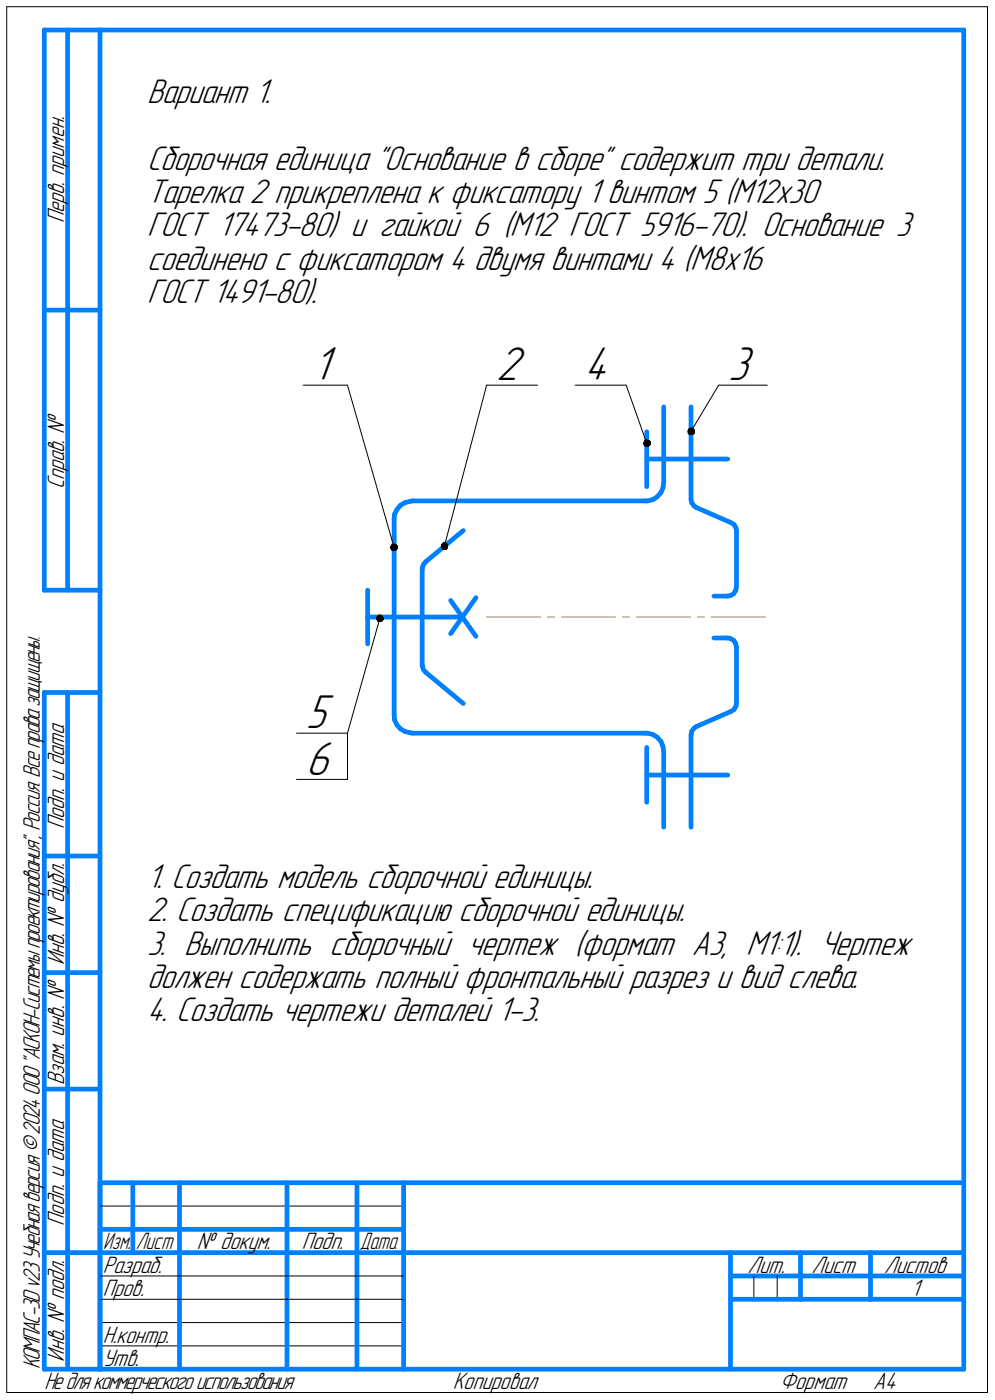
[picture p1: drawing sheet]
<svg xmlns="http://www.w3.org/2000/svg" width="213mm" height="300mm" viewBox="0 0 213 300" stroke-linecap="round" stroke-linejoin="round" font-family="sans-serif">
<g fill="none" stroke="#000" stroke-width=".21">
<path d="M1.4 1.4h210.1zM1.4 1.4v297zM211.5 1.4v297zM64.9 82.5h9.5zM74.4 82.5l10 34.8zM104.2 82.5l-9 34.6zM104.2 82.5h10.9zM123.2 82.5h10.9zM134.1 82.5l4.4 12.5zM153.9 82.5l-5.9 10zM153.9 82.5h10.4zM81.4 132.5l-7 24.6z"/>
<path d="M63.5 157.1h10.9zM74.4 157.1v9.9zM63.5 167h10.9zM21.4 258.5h65zM21.4 273.5h17zM21.4 278.5h17zM38.4 273.5h23.1zM38.4 278.5h23.1zM61.5 273.5h15zM61.5 278.5h15zM76.5 273.5h9.9zM76.5 278.5h9.9z"/>
<path d="M161.5 273.5v5zM166.5 273.5v5zM1.4 298.4h210.1zM21.4 283.5h65zM21.4 288.5h65z"/>
</g>
<g fill="none" stroke="#0080ff" stroke-width="1">
<path d="M9.5 6.4v120.1zM9.5 6.4h11.9zM14.5 6.4v120.1zM21.4 6.4h185zM21.4 6.4v287.1zM206.4 6.4v287.1zM9.5 66.5h11.9zM138.5 92.5v11.8zM138.5 98.4h17.4zM142.2 87.2v16.3zM148 87.2v19.8zM84.4 111.3v20.9z"/>
<path d="M84.5 110.2l-.1 1.1zM85 109.2l-.5 1zM85.8 108.3l-.8 .9zM85.8 108.3l1-.6zM86.8 107.7l1.1-.3zM87.9 107.4h.4zM88.3 107.4h49.9zM138.2 107.4h.5zM138.7 107.4l1.1-.3zM139.8 107.1l.9-.6zM141.6 105.6l-.9 .9zM142 104.6l-.4 1z"/>
<path d="M142.2 103.5l-.2 1.1zM148 107l.2 .8zM148.2 107.8l.5 .7zM148.7 108.5l.5 .3zM149.2 108.8l7.3 3.2zM156.5 112l.7 .4zM157.2 112.4l.4 .8zM157.6 113.2l.1 .6zM157.7 113.8v12zM9.5 126.5h11.9zM78.7 132.2h20.3zM78.7 126.5v6z"/>
<path d="M78.7 132v6zM84.4 132.2v21zM90.4 121.9v10.6zM90.4 121.8v.1zM90.4 132v10.6zM90.7 121l-.3 .8zM91.2 120.4l8-6.7zM91.2 120.4l-.5 .6zM96.5 128.7l5.4 7.7zM101.9 128.1l-5.4 7.7zM152.9 127.8h2.9zM152.9 136.7h2.9z"/>
<path d="M155.8 127.8l.6-.1zM155.8 136.7l.6 .1zM156.4 127.7l.7-.4zM156.4 136.8l.7 .4zM157.1 137.2l.5 .7zM157.6 126.6l-.5 .7zM157.6 137.9l.1 .8zM157.7 125.8l-.1 .8zM157.7 138.7v12zM9.5 148.4v145.1zM9.5 148.4h11.9zM14.5 148.4v145.1z"/>
<path d="M84.4 153.2l.1 1.1zM84.5 154.3l.5 1.1zM85 155.4l.8 .8zM85.8 156.2l1 .6zM86.8 156.8l1.1 .3zM87.9 157.1h.4zM88.3 157.1h49.9zM90.4 142.7l.3 .8zM90.4 142.6v.1zM90.7 143.5l.5 .6zM91.2 144.1l8 6.7zM138.2 157.1h.5z"/>
<path d="M138.7 157.1l1.1 .3zM139.8 157.4l.9 .6zM140.7 158l.9 .9zM141.6 158.9l.4 1zM142 159.9l.2 1.2zM148 157.5v19.8zM148.2 156.7l-.2 .8zM148.7 156l-.5 .7zM148.7 156l.5-.3zM149.2 155.7l7.3-3.2zM156.5 152.5l.7-.4zM157.6 151.3l-.4 .8z"/>
<path d="M157.7 150.7l-.1 .6zM138.5 160.2v11.8zM138.5 166.1h17.4zM142.2 161.1v16.2zM9.5 183.5h11.9zM9.5 208.4h11.9zM9.5 233.4h11.9zM21.4 253.5h185zM21.4 253.5v40zM28.4 253.5v15zM38.4 253.5v25zM61.5 253.5v25z"/>
<path d="M76.5 253.5v25zM86.4 253.5v40zM9.5 268.5h11.9zM21.4 263.5h7zM21.4 268.5h7zM28.4 263.5h10zM28.4 268.5h10zM38.4 278.5v15zM38.4 263.5h23.1zM38.4 268.5h23.1zM61.5 278.5v15zM61.5 263.5h15z"/>
<path d="M61.5 268.5h15zM76.5 278.5v15zM76.5 263.5h9.9zM76.5 268.5h9.9zM86.4 268.5h120zM156.5 268.5v25zM156.5 273.5h14.9zM156.5 278.5h5zM161.5 278.5h5zM166.5 278.5h4.9zM171.4 268.5v10zM171.4 273.5h35z"/>
<path d="M171.4 278.5h15zM186.4 268.5v10zM186.4 278.5h20zM9.5 293.5h11.9zM21.4 293.5h185z"/>
</g>
<path d="M104.2 132.2h11.6zM117.3 132.2h1.5zM120.3 132.2h11.5zM133.3 132.2h1.5zM136.3 132.2h11.6zM149.4 132.2h1.5zM152.3 132.2h11.6z" fill="none" stroke="#ff8000" stroke-width=".21"/>
<g fill="#fff" stroke="#fff" stroke-width=".21">
<path d="M67 73.7h5.5zM67 73.8h5.5zM67 73.9h5.5zM67 74h5.5zM67 74.1h5.5zM67 74.2h5.5zM67 74.3h5.5zM67 74.3h5.5zM67 74.4h5.5zM67 74.5h5.5zM67 74.6h5.5zM67 74.7h5.5zM67 74.8h5.5zM67 74.8h5.5zM67 74.9h5.5zM67 75h5.5zM67 75.1h5.5zM67 75.2h5.5zM67 75.3h5.5zM67 75.4h5.5zM67 75.4h5.5zM67 75.5h5.5zM67 75.6h5.5zM67 75.7h5.5zM67 75.8h5.5zM67 75.9h5.5zM67 75.9h5.5zM67 76h5.5zM67 76.1h5.5zM67 76.2h5.5zM67 76.3h5.5zM67 76.4h5.5zM67 76.5h5.5zM67 76.5h5.5zM67 76.6h5.5zM67 76.7h5.5zM67 76.8h5.5zM67 76.9h5.5zM67 77h5.5zM67 77h5.5zM67 77.1h5.5zM67 77.2h5.5zM67 77.3h5.5zM67 77.4h5.5zM67 77.5h5.5zM67 77.6h5.5zM67 77.6h5.5zM67 77.7h5.5zM67 77.8h5.5zM67 77.9h5.5zM67 78h5.5zM67 78.1h5.5zM67 78.1h5.5zM67 78.2h5.5zM67 78.3h5.5zM67 78.4h5.5zM67 78.5h5.5zM67 78.6h5.5zM67 78.7h5.5zM67 78.7h5.5zM67 78.8h5.5zM67 78.9h5.5zM67 79h5.5zM67 79.1h5.5zM67 79.2h5.5zM67 79.2h5.5zM67 79.3h5.5zM67 79.4h5.5zM67 79.5h5.5zM67 79.6h5.5zM67 79.7h5.5zM67 79.8h5.5zM67 79.8h5.5zM67 79.9h5.5zM67 80h5.5zM67 80.1h5.5zM67 80.2h5.5zM67 80.3h5.5zM67 80.3h5.5zM67 80.4h5.5zM67 80.5h5.5zM67 80.6h5.5zM67 80.7h5.5zM67 80.8h5.5zM67 80.9h5.5zM67 80.9h5.5zM67 81h5.5zM67 81.1h5.5zM67 81.2h5.5zM67 81.3h5.5zM67 81.4h5.5zM67 81.4h5.5zM67 81.5h5.5zM67 81.6h5.5zM67 81.7h5.5zM67 81.8h5.5zM67 81.9h5.5zM67 82h5.5zM67 82h5.5zM67 82.1h5.5zM67 82.2h5.5zM67 82.3h5.5zM67 82.4h5.5zM67 82.5h5.5zM67 82.5h5.5zM67 82.6h5.5zM67 82.7h5.5zM67 82.8h5.5zM67 82.9h5.5zM67 83h5.5zM67 83.1h5.5zM67 83.1h5.5zM67 83.2h5.5zM67 83.3h5.5zM67 83.4h5.5zM67 83.5h5.5zM67 83.6h5.5z"/>
<path d="M106.3 73.7h6.9zM106.3 73.8h6.9zM106.3 73.9h6.9zM106.3 74h6.9zM106.3 74.1h6.9zM106.3 74.2h6.9zM106.3 74.3h6.9zM106.3 74.3h6.9zM106.3 74.4h6.9zM106.3 74.5h6.9zM106.3 74.6h6.9zM106.3 74.7h6.9zM106.3 74.8h6.9zM106.3 74.8h6.9zM106.3 74.9h6.9zM106.3 75h6.9zM106.3 75.1h6.9zM106.3 75.2h6.9zM106.3 75.3h6.9zM106.3 75.4h6.9zM106.3 75.4h6.9zM106.3 75.5h6.9zM106.3 75.6h6.9zM106.3 75.7h6.9zM106.3 75.8h6.9zM106.3 75.9h6.9zM106.3 75.9h6.9zM106.3 76h6.9zM106.3 76.1h6.9zM106.3 76.2h6.9zM106.3 76.3h6.9zM106.3 76.4h6.9zM106.3 76.5h6.9zM106.3 76.5h6.9zM106.3 76.6h6.9zM106.3 76.7h6.9zM106.3 76.8h6.9zM106.3 76.9h6.9zM106.3 77h6.9zM106.3 77h6.9zM106.3 77.1h6.9zM106.3 77.2h6.9zM106.3 77.3h6.9zM106.3 77.4h6.9zM106.3 77.5h6.9zM106.3 77.6h6.9zM106.3 77.6h6.9zM106.3 77.7h6.9zM106.3 77.8h6.9zM106.3 77.9h6.9zM106.3 78h6.9zM106.3 78.1h6.9zM106.3 78.1h6.9zM106.3 78.2h6.9zM106.3 78.3h6.9zM106.3 78.4h6.9zM106.3 78.5h6.9zM106.3 78.6h6.9zM106.3 78.7h6.9zM106.3 78.7h6.9zM106.3 78.8h6.9zM106.3 78.9h6.9zM106.3 79h6.9zM106.3 79.1h6.9zM106.3 79.2h6.9zM106.3 79.2h6.9zM106.3 79.3h6.9zM106.3 79.4h6.9zM106.3 79.5h6.9zM106.3 79.6h6.9zM106.3 79.7h6.9zM106.3 79.8h6.9zM106.3 79.8h6.9zM106.3 79.9h6.9zM106.3 80h6.9zM106.3 80.1h6.9zM106.3 80.2h6.9zM106.3 80.3h6.9zM106.3 80.3h6.9zM106.3 80.4h6.9zM106.3 80.5h6.9zM106.3 80.6h6.9zM106.3 80.7h6.9zM106.3 80.8h6.9zM106.3 80.9h6.9zM106.3 80.9h6.9zM106.3 81h6.9zM106.3 81.1h6.9zM106.3 81.2h6.9zM106.3 81.3h6.9zM106.3 81.4h6.9zM106.3 81.4h6.9zM106.3 81.5h6.9zM106.3 81.6h6.9zM106.3 81.7h6.9zM106.3 81.8h6.9zM106.3 81.9h6.9zM106.3 82h6.9zM106.3 82h6.9zM106.3 82.1h6.9zM106.3 82.2h6.9zM106.3 82.3h6.9zM106.3 82.4h6.9zM106.3 82.5h6.9zM106.3 82.5h6.9zM106.3 82.6h6.9zM106.3 82.7h6.9zM106.3 82.8h6.9zM106.3 82.9h6.9zM106.3 83h6.9zM106.3 83.1h6.9zM106.3 83.1h6.9zM106.3 83.2h6.9zM106.3 83.3h6.9zM106.3 83.4h6.9zM106.3 83.5h6.9zM106.3 83.6h6.9z"/>
<path d="M156 73.7h6.4zM156 73.8h6.4zM156 73.9h6.4zM156 74h6.4zM156 74.1h6.4zM156 74.2h6.4zM156 74.3h6.4zM156 74.3h6.4zM156 74.4h6.4zM156 74.5h6.4zM156 74.6h6.4zM156 74.7h6.4zM156 74.8h6.4zM156 74.8h6.4zM156 74.9h6.4zM156 75h6.4zM156 75.1h6.4zM156 75.2h6.4zM156 75.3h6.4zM156 75.4h6.4zM156 75.4h6.4zM156 75.5h6.4zM156 75.6h6.4zM156 75.7h6.4zM156 75.8h6.4zM156 75.9h6.4zM156 75.9h6.4zM156 76h6.4zM156 76.1h6.4zM156 76.2h6.4zM156 76.3h6.4zM156 76.4h6.4zM156 76.5h6.4zM156 76.5h6.4zM156 76.6h6.4zM156 76.7h6.4zM156 76.8h6.4zM156 76.9h6.4zM156 77h6.4zM156 77h6.4zM156 77.1h6.4zM156 77.2h6.4zM156 77.3h6.4zM156 77.4h6.4zM156 77.5h6.4zM156 77.6h6.4zM156 77.6h6.4zM156 77.7h6.4zM156 77.8h6.4zM156 77.9h6.4zM156 78h6.4zM156 78.1h6.4zM156 78.1h6.4zM156 78.2h6.4zM156 78.3h6.4zM156 78.4h6.4zM156 78.5h6.4zM156 78.6h6.4zM156 78.7h6.4zM156 78.7h6.4zM156 78.8h6.4zM156 78.9h6.4zM156 79h6.4zM156 79.1h6.4zM156 79.2h6.4zM156 79.2h6.4zM156 79.3h6.4zM156 79.4h6.4zM156 79.5h6.4zM156 79.6h6.4zM156 79.7h6.4zM156 79.8h6.4zM156 79.8h6.4zM156 79.9h6.4zM156 80h6.4zM156 80.1h6.4zM156 80.2h6.4zM156 80.3h6.4zM156 80.3h6.4zM156 80.4h6.4zM156 80.5h6.4zM156 80.6h6.4zM156 80.7h6.4zM156 80.8h6.4zM156 80.9h6.4zM156 80.9h6.4zM156 81h6.4zM156 81.1h6.4zM156 81.2h6.4zM156 81.3h6.4zM156 81.4h6.4zM156 81.4h6.4zM156 81.5h6.4zM156 81.6h6.4zM156 81.7h6.4zM156 81.8h6.4zM156 81.9h6.4zM156 82h6.4zM156 82h6.4zM156 82.1h6.4zM156 82.2h6.4zM156 82.3h6.4zM156 82.4h6.4zM156 82.5h6.4zM156 82.5h6.4zM156 82.6h6.4zM156 82.7h6.4zM156 82.8h6.4zM156 82.9h6.4zM156 83h6.4zM156 83.1h6.4zM156 83.1h6.4zM156 83.2h6.4zM156 83.3h6.4zM156 83.4h6.4zM156 83.5h6.4zM156 83.6h6.4z"/>
<path d="M125.1 73.7h7zM125.1 73.8h7zM125.1 73.9h7zM125.1 74h7zM125.1 74.1h7zM125.1 74.2h7zM125.1 74.3h7zM125.1 74.3h7zM125.1 74.4h7zM125.1 74.5h7zM125.1 74.6h7zM125.1 74.7h7zM125.1 74.8h7zM125.1 74.8h7zM125.1 74.9h7zM125.1 75h7zM125.1 75.1h7zM125.1 75.2h7zM125.1 75.3h7zM125.1 75.4h7zM125.1 75.4h7zM125.1 75.5h7zM125.1 75.6h7zM125.1 75.7h7zM125.1 75.8h7zM125.1 75.9h7zM125.1 75.9h7zM125.1 76h7zM125.1 76.1h7zM125.1 76.2h7zM125.1 76.3h7zM125.1 76.4h7zM125.1 76.5h7zM125.1 76.5h7zM125.1 76.6h7zM125.1 76.7h7zM125.1 76.8h7zM125.1 76.9h7zM125.1 77h7zM125.1 77h7zM125.1 77.1h7zM125.1 77.2h7zM125.1 77.3h7zM125.1 77.4h7zM125.1 77.5h7zM125.1 77.6h7zM125.1 77.6h7zM125.1 77.7h7zM125.1 77.8h7zM125.1 77.9h7zM125.1 78h7zM125.1 78.1h7zM125.1 78.1h7zM125.1 78.2h7zM125.1 78.3h7zM125.1 78.4h7zM125.1 78.5h7zM125.1 78.6h7zM125.1 78.7h7zM125.1 78.7h7zM125.1 78.8h7zM125.1 78.9h7zM125.1 79h7zM125.1 79.1h7zM125.1 79.2h7zM125.1 79.2h7zM125.1 79.3h7zM125.1 79.4h7zM125.1 79.5h7zM125.1 79.6h7zM125.1 79.7h7zM125.1 79.8h7zM125.1 79.8h7zM125.1 79.9h7zM125.1 80h7zM125.1 80.1h7zM125.1 80.2h7zM125.1 80.3h7zM125.1 80.3h7zM125.1 80.4h7zM125.1 80.5h7zM125.1 80.6h7zM125.1 80.7h7zM125.1 80.8h7zM125.1 80.9h7zM125.1 80.9h7zM125.1 81h7zM125.1 81.1h7zM125.1 81.2h7zM125.1 81.3h7zM125.1 81.4h7zM125.1 81.4h7zM125.1 81.5h7zM125.1 81.6h7zM125.1 81.7h7zM125.1 81.8h7zM125.1 81.9h7zM125.1 82h7zM125.1 82h7zM125.1 82.1h7zM125.1 82.2h7zM125.1 82.3h7zM125.1 82.4h7zM125.1 82.5h7zM125.1 82.5h7zM125.1 82.6h7zM125.1 82.7h7zM125.1 82.8h7zM125.1 82.9h7zM125.1 83h7zM125.1 83.1h7zM125.1 83.1h7zM125.1 83.2h7zM125.1 83.3h7zM125.1 83.4h7zM125.1 83.5h7zM125.1 83.6h7z"/>
<path d="M65.4 148.3h6.5zM65.4 148.4h6.5zM65.4 148.5h6.5zM65.4 148.6h6.5zM65.4 148.7h6.5zM65.4 148.8h6.5zM65.4 148.8h6.5zM65.4 148.9h6.5zM65.4 149h6.5zM65.4 149.1h6.5zM65.4 149.2h6.5zM65.4 149.3h6.5zM65.4 149.4h6.5zM65.4 149.4h6.5zM65.4 149.5h6.5zM65.4 149.6h6.5zM65.4 149.7h6.5zM65.4 149.8h6.5zM65.4 149.9h6.5zM65.4 149.9h6.5zM65.4 150h6.5zM65.4 150.1h6.5zM65.4 150.2h6.5zM65.4 150.3h6.5zM65.4 150.4h6.5zM65.4 150.5h6.5zM65.4 150.5h6.5zM65.4 150.6h6.5zM65.4 150.7h6.5zM65.4 150.8h6.5zM65.4 150.9h6.5zM65.4 151h6.5zM65.4 151h6.5zM65.4 151.1h6.5zM65.4 151.2h6.5zM65.4 151.3h6.5zM65.4 151.4h6.5zM65.4 151.5h6.5zM65.4 151.6h6.5zM65.4 151.6h6.5zM65.4 151.7h6.5zM65.4 151.8h6.5zM65.4 151.9h6.5zM65.4 152h6.5zM65.4 152.1h6.5zM65.4 152.1h6.5zM65.4 152.2h6.5zM65.4 152.3h6.5zM65.4 152.4h6.5zM65.4 152.5h6.5zM65.4 152.6h6.5zM65.4 152.7h6.5zM65.4 152.7h6.5zM65.4 152.8h6.5zM65.4 152.9h6.5zM65.4 153h6.5zM65.4 153.1h6.5zM65.4 153.2h6.5zM65.4 153.2h6.5zM65.4 153.3h6.5zM65.4 153.4h6.5zM65.4 153.5h6.5zM65.4 153.6h6.5zM65.4 153.7h6.5zM65.4 153.8h6.5zM65.4 153.8h6.5zM65.4 153.9h6.5zM65.4 154h6.5zM65.4 154.1h6.5zM65.4 154.2h6.5zM65.4 154.3h6.5zM65.4 154.3h6.5zM65.4 154.4h6.5zM65.4 154.5h6.5zM65.4 154.6h6.5zM65.4 154.7h6.5zM65.4 154.8h6.5zM65.4 154.9h6.5zM65.4 154.9h6.5zM65.4 155h6.5zM65.4 155.1h6.5zM65.4 155.2h6.5zM65.4 155.3h6.5zM65.4 155.4h6.5zM65.4 155.4h6.5zM65.4 155.5h6.5zM65.4 155.6h6.5zM65.4 155.7h6.5zM65.4 155.8h6.5zM65.4 155.9h6.5zM65.4 156h6.5zM65.4 156h6.5zM65.4 156.1h6.5zM65.4 156.2h6.5zM65.4 156.3h6.5zM65.4 156.4h6.5zM65.4 156.5h6.5zM65.4 156.5h6.5zM65.4 156.6h6.5zM65.4 156.7h6.5zM65.4 156.8h6.5zM65.4 156.9h6.5zM65.4 157h6.5zM65.4 157.1h6.5zM65.4 157.1h6.5zM65.4 157.2h6.5zM65.4 157.3h6.5zM65.4 157.4h6.5zM65.4 157.5h6.5zM65.4 157.6h6.5zM65.4 157.6h6.5zM65.4 157.7h6.5zM65.4 157.8h6.5zM65.4 157.9h6.5zM65.4 158h6.5zM65.4 158.1h6.5zM65.4 158.2h6.5z"/>
<path d="M65.4 158.2h7.1zM65.4 158.3h7.1zM65.4 158.4h7.1zM65.4 158.5h7.1zM65.4 158.6h7.1zM65.4 158.7h7.1zM65.4 158.7h7.1zM65.4 158.8h7.1zM65.4 158.9h7.1zM65.4 159h7.1zM65.4 159.1h7.1zM65.4 159.2h7.1zM65.4 159.3h7.1zM65.4 159.3h7.1zM65.4 159.4h7.1zM65.4 159.5h7.1zM65.4 159.6h7.1zM65.4 159.7h7.1zM65.4 159.8h7.1zM65.4 159.9h7.1zM65.4 159.9h7.1zM65.4 160h7.1zM65.4 160.1h7.1zM65.4 160.2h7.1zM65.4 160.3h7.1zM65.4 160.4h7.1zM65.4 160.4h7.1zM65.4 160.5h7.1zM65.4 160.6h7.1zM65.4 160.7h7.1zM65.4 160.8h7.1zM65.4 160.9h7.1zM65.4 161h7.1zM65.4 161h7.1zM65.4 161.1h7.1zM65.4 161.2h7.1zM65.4 161.3h7.1zM65.4 161.4h7.1zM65.4 161.5h7.1zM65.4 161.5h7.1zM65.4 161.6h7.1zM65.4 161.7h7.1zM65.4 161.8h7.1zM65.4 161.9h7.1zM65.4 162h7.1zM65.4 162.1h7.1zM65.4 162.1h7.1zM65.4 162.2h7.1zM65.4 162.3h7.1zM65.4 162.4h7.1zM65.4 162.5h7.1zM65.4 162.6h7.1zM65.4 162.6h7.1zM65.4 162.7h7.1zM65.4 162.8h7.1zM65.4 162.9h7.1zM65.4 163h7.1zM65.4 163.1h7.1zM65.4 163.2h7.1zM65.4 163.2h7.1zM65.4 163.3h7.1zM65.4 163.4h7.1zM65.4 163.5h7.1zM65.4 163.6h7.1zM65.4 163.7h7.1zM65.4 163.7h7.1zM65.4 163.8h7.1zM65.4 163.9h7.1zM65.4 164h7.1zM65.4 164.1h7.1zM65.4 164.2h7.1zM65.4 164.3h7.1zM65.4 164.3h7.1zM65.4 164.4h7.1zM65.4 164.5h7.1zM65.4 164.6h7.1zM65.4 164.7h7.1zM65.4 164.8h7.1zM65.4 164.8h7.1zM65.4 164.9h7.1zM65.4 165h7.1zM65.4 165.1h7.1zM65.4 165.2h7.1zM65.4 165.3h7.1zM65.4 165.4h7.1zM65.4 165.4h7.1zM65.4 165.5h7.1zM65.4 165.6h7.1zM65.4 165.7h7.1zM65.4 165.8h7.1zM65.4 165.9h7.1zM65.4 165.9h7.1zM65.4 166h7.1zM65.4 166.1h7.1zM65.4 166.2h7.1zM65.4 166.3h7.1zM65.4 166.4h7.1zM65.4 166.5h7.1zM65.4 166.5h7.1zM65.4 166.6h7.1zM65.4 166.7h7.1zM65.4 166.8h7.1zM65.4 166.9h7.1zM65.4 167h7.1zM65.4 167h7.1zM65.4 167.1h7.1zM65.4 167.2h7.1zM65.4 167.3h7.1zM65.4 167.4h7.1zM65.4 167.5h7.1zM65.4 167.6h7.1zM65.4 167.6h7.1zM65.4 167.7h7.1zM65.4 167.8h7.1zM65.4 167.9h7.1zM65.4 168h7.1zM65.4 168.1h7.1z"/>
</g>
<g fill="#000" stroke="#000" stroke-width=".21">
<path d="M138.3 94.2h.3zM138.2 94.3h.7zM138.1 94.4h1zM138 94.5h1.2zM137.9 94.6h1.4zM137.9 94.7h1.4zM137.9 94.7h1.5zM137.8 94.8h1.6zM137.8 94.9h1.6zM137.8 95h1.6zM137.8 95.1h1.6zM137.8 95.2h1.6zM137.8 95.2h1.6zM137.9 95.3h1.4zM137.9 95.4h1.3zM137.9 95.5h1.2zM138.1 95.6h.9zM138.3 95.7h.6z"/>
<path d="M147.7 91.8h.7zM147.6 91.9h.9zM147.4 91.9h1.2zM147.4 92h1.3zM147.4 92.1h1.4zM147.3 92.2h1.5zM147.3 92.3h1.5zM147.2 92.4h1.6zM147.3 92.5h1.5zM147.3 92.5h1.5zM147.3 92.6h1.5zM147.3 92.7h1.5zM147.3 92.8h1.5zM147.3 92.9h1.5zM147.4 93h1.3zM147.5 93h1zM147.6 93.1h.7z"/>
<path d="M84.2 116.6h.4zM84.1 116.7h.7zM83.9 116.8h1zM83.7 116.8h1.3zM83.7 116.9h1.4zM83.7 117h1.4zM83.7 117.1h1.5zM83.7 117.2h1.5zM83.7 117.3h1.5zM83.6 117.3h1.6zM83.7 117.4h1.5zM83.7 117.5h1.5zM83.7 117.6h1.5zM83.7 117.7h1.4zM83.7 117.8h1.3zM83.7 117.9h1.2zM83.9 117.9h.9zM84.1 118h.7z"/>
<path d="M94.9 116.3h.7zM94.8 116.4h.9zM94.7 116.5h1.1zM94.7 116.6h1.1zM94.5 116.7h1.3zM94.5 116.8h1.4zM94.5 116.8h1.4zM94.5 116.9h1.4zM94.5 117h1.4zM94.5 117.1h1.4zM94.4 117.2h1.5zM94.5 117.3h1.4zM94.6 117.3h1.3zM94.6 117.4h1.3zM94.7 117.5h1.1zM94.7 117.6h1.1zM94.8 117.7h.9zM95 117.8h.6z"/>
<path d="M80.9 131.8h.7zM80.9 131.9h.9zM80.9 132h1zM80.8 132.1h1.2zM80.7 132.2h1.3zM80.6 132.2h1.4zM80.6 132.3h1.5zM80.6 132.4h1.5zM80.6 132.5h1.5zM80.6 132.6h1.5zM80.6 132.7h1.5zM80.6 132.8h1.5zM80.7 132.8h1.4zM80.8 132.9h1.2zM80.8 133h1.2zM80.9 133.1h1zM80.9 133.2h.9z"/>
</g>
<g font-size="10.8">
<text x="67" y="81.5">1</text>
<text x="106.2" y="81.5">2</text>
<text x="125.1" y="81.5">4</text>
<text x="155.9" y="81.5">3</text>
<text x="65.5" y="156.1">5</text>
<text x="65.5" y="166.1">6</text>
</g>
<g font-size="7.8">
<text x="31.5" y="22.1">Вариант 1.</text>
<text x="31.5" y="36.4">Сборочная единица &quot;Основание в сборе&quot; содержит три детали.</text>
<text x="31.5" y="43.5">Тарелка 2 прикреплена к фиксатору 1 винтом 5 (М12х30</text>
<text x="31.5" y="50.6">ГОСТ 17473-80) и гайкой 6 (М12 ГОСТ 5916-70). Основание 3</text>
<text x="31.5" y="57.8">соединено с фиксатором 4 двумя винтами 4 (М8х16</text>
<text x="31.5" y="64.9">ГОСТ 1491-80).</text>
<text x="31.5" y="190.3">1. Создать модель сборочной единицы.</text>
<text x="31.5" y="197.5">2. Создать спецификацию сборочной единицы.</text>
<text x="31.5" y="204.6">3. Выполнить сборочный чертеж (формат А3, М1:1). Чертеж</text>
<text x="31.5" y="211.7">должен содержать полный фронтальный разрез и вид слева.</text>
<text x="31.5" y="218.9">4. Создать чертежи деталей 1-3.</text>
</g>
<g font-size="5.4">
<text x="13.8" y="47.9" transform="rotate(-90 13.8 47.9)">Перв. примен.</text>
<text x="13.8" y="104.8" transform="rotate(-90 13.8 104.8)">Справ. №</text>
<text x="13.8" y="177.7" transform="rotate(-90 13.8 177.7)">Подп. и дата</text>
<text x="13.8" y="206.8" transform="rotate(-90 13.8 206.8)">Инв. № дубл.</text>
<text x="13.8" y="232.6" transform="rotate(-90 13.8 232.6)">Взам. инв. №</text>
<text x="13.8" y="262.7" transform="rotate(-90 13.8 262.7)">Подп. и дата</text>
<text x="42.2" y="267.8">№ докум.</text>
<text x="64.6" y="267.8">Подп.</text>
<text x="22" y="272.8">Разраб.</text>
<text x="160.1" y="272.8">Лит.</text>
<text x="173.8" y="272.8">Лист</text>
<text x="189.3" y="272.8">Листов</text>
<text x="22" y="277.8">Пров.</text>
<text x="195.1" y="277.8">1</text>
<text x="22" y="287.8">Н.контр.</text>
<text x="8.5" y="293.5" transform="rotate(-90 8.5 293.5)">КОМПАС-3Dv23Учебнаяверсия©2024ООО&quot;АСКОН-Системыпроектирования&quot;, Россия. Всеправазащищены.</text>
<text x="13.8" y="291.8" transform="rotate(-90 13.8 291.8)">Инв. № подл.</text>
<text x="22" y="292.8">Утв.</text>
<text x="9.5" y="297.7">Недлякоммерческогоиспользования</text>
<text x="97" y="297.8">Копировал</text>
<text x="167" y="297.8">Формат</text>
<text x="187" y="297.8">A4</text>
</g>
<g font-size="5.3">
<text x="22.1" y="267.8">Изм.</text>
<text x="29.1" y="267.8">Лист</text>
<text x="77.1" y="267.8">Дата</text>
</g>
</svg>
